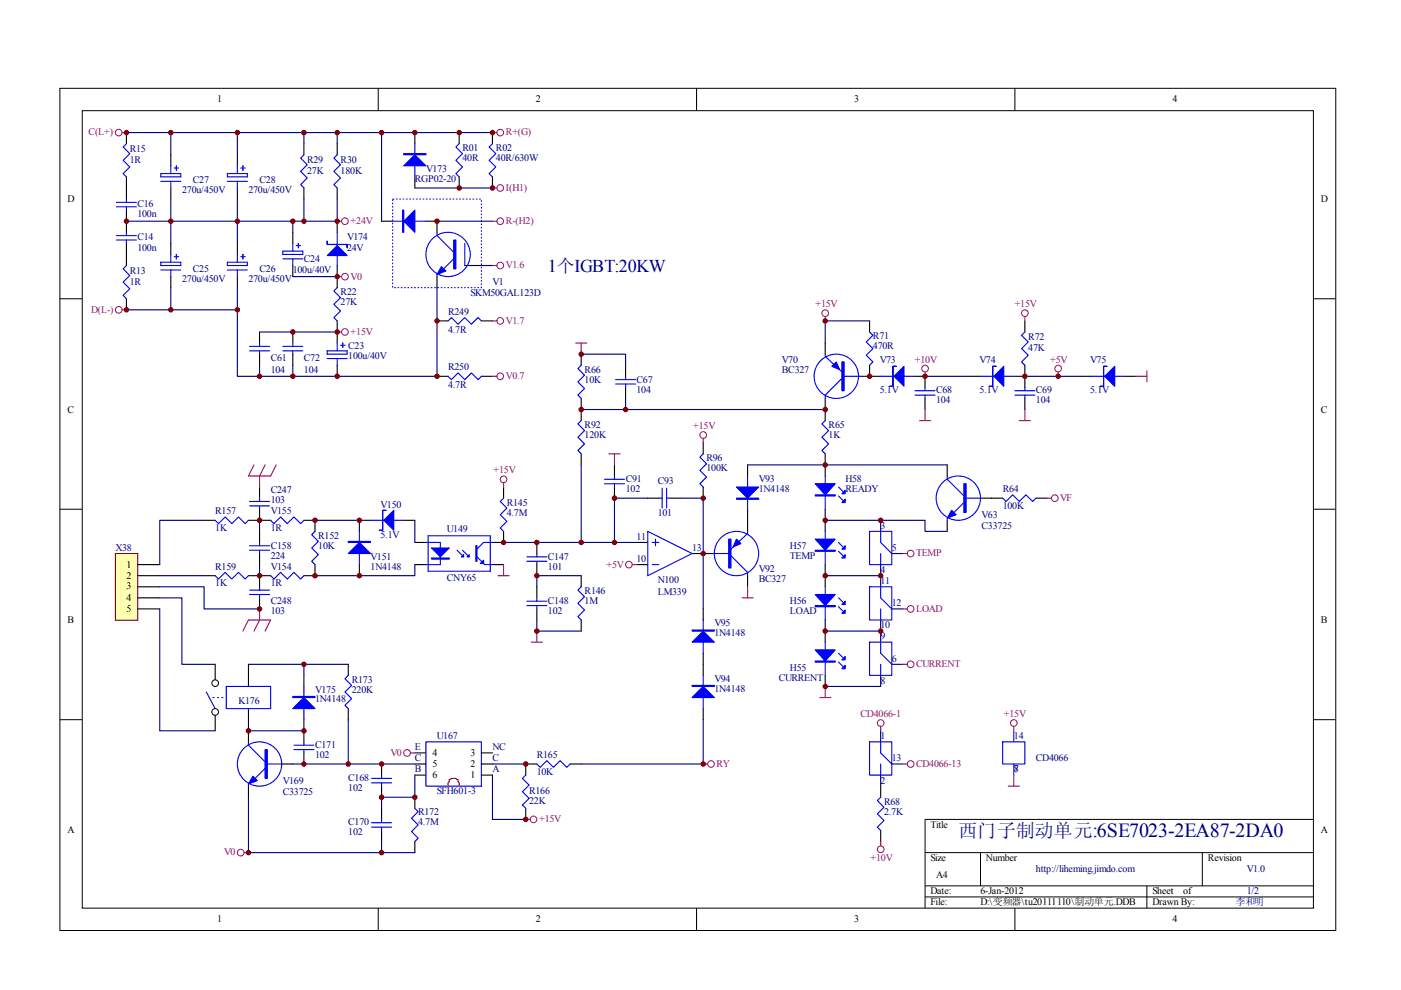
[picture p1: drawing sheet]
<svg xmlns="http://www.w3.org/2000/svg" width="297mm" height="210mm" viewBox="0 0 297 210" stroke-linecap="round" stroke-linejoin="round" font-family="sans-serif">
<g fill="none" stroke="#000" stroke-width=".21">
<path d="M12.7 18.7h270.5v178.6h-270.5zM80.2 18.7v4.7M147.7 18.7v4.7M215.2 18.7v4.7M17.4 23.5h261.1v169h-261.1zM12.7 63.3h4.7M278.4 63.3h4.7M12.7 108h4.7M278.4 108h4.7M12.7 152.6h4.7M278.4 152.6h4.7M278.4 173.7h-82.3v18.8"/>
<path d="M80.2 192.5v4.7M147.7 192.5v4.7M196.1 180.8h82.3M196.1 187.8h82.3M196.1 190.2h82.3M207.9 180.8v7M215.2 192.5v4.7M243.2 187.8v4.7M254.9 180.8v7"/>
</g>
<g fill="none" stroke="#a1006a" stroke-width=".21">
<circle cx="25.2" cy="28.1" r=".71"/>
<circle cx="106.1" cy="39.9" r=".71"/>
<circle cx="106.1" cy="28.1" r=".71"/>
<circle cx="73.1" cy="46.9" r=".7"/>
<circle cx="73.1" cy="58.6" r=".7"/>
<circle cx="106.1" cy="46.9" r=".71"/>
<circle cx="106.1" cy="56.3" r=".71"/>
<circle cx="25.2" cy="65.7" r=".71"/>
<circle cx="73.1" cy="70.4" r=".7"/>
<circle cx="106.1" cy="68" r=".71"/>
</g>
<path d="M25.9 28.1h.9M104.4 28.1h1M104.4 39.9h1M71.5 58.6h.9M71.5 46.9h.9M104.4 46.9h1M104.4 56.3h1M25.9 65.7h.9M71.5 70.4h.9M104.4 68h1" fill="none" stroke="#a1006a" stroke-width=".23"/>
<g fill="none" stroke="#000" stroke-width=".23">
<path d="M26.8 28.1v2.4M26.8 37.5v4.7M36.2 32.8v2.4M36.2 39.9v2.3M50.3 32.8v2.4M50.3 39.9v2.3M64.4 30.5v2.3M64.4 39.9v2.3M71.5 30.5v2.3M71.5 39.9v2.3M88 28.1v2.4M88 37.5v2.4"/>
<path d="M97.4 28.1v2.4M97.4 37.5v2.4M104.4 28.1v2.4M104.4 37.5v2.4M26.8 44.6v4.7M26.8 51.6v4.7M36.2 51.6v2.3M36.2 58.6v2.4M50.3 51.6v2.3M50.3 58.6v2.4M62.1 49.3v2.3M62.1 56.3v2.3"/>
<path d="M71.5 46.9v2.4M71.5 56.3v4.7M80.9 46.9h2.3M90.3 46.9h2.4v2.4M92.7 58.6v2.4M99.7 56.3h2.4M26.8 63.3v2.4M71.5 68v4.7M71.5 77.4v2.4M92.7 68h2.3M102.1 68h2.3"/>
</g>
<g fill="none" stroke="#00f" stroke-width=".23">
<path d="M26.8 30.5l-.7 .7 1.4 1.4-1.4 1.4 1.4 1.4-1.4 1.4 .7 .7M34.1 36.8h4.2v.7h-4.2zM34.1 38.4h4.2M36.2 35.2v1.6M36.2 38.4v1.5M36.9 35.6h1M37.4 35.2v.9M48.2 38.4h4.2M48.2 36.8h4.2v.7h-4.2zM50.3 35.2v1.6M50.3 38.4v1.5M51 35.6h1"/>
<path d="M51.5 35.2v.9M64.4 32.8l-.7 .7 1.4 1.4-1.4 1.4 1.4 1.4-1.4 1.5 .7 .7M71.5 32.8l-.7 .7 1.4 1.4-1.4 1.4 1.4 1.4-1.4 1.5 .7 .7M88 30.5v7M97.4 30.5l-.7 .7 1.4 1.4-1.4 1.4 1.4 1.4-1.4 1.4 .7 .7M104.4 30.5l-.7 .7 1.4 1.4-1.4 1.4 1.4 1.4-1.4 1.4 .7 .7M24.7 50h4.2M24.7 50.9h4.2M24.7 42.9h4.2M24.7 43.9h4.2M26.8 56.3l-.7 .7 1.4 1.4-1.4 1.4 1.4 1.4-1.4 1.4 .7 .7M26.8 42.2v.7"/>
<path d="M26.8 43.9v.7M26.8 49.3v.7M26.8 50.9v.7M34.1 55.6h4.2v.7h-4.2zM34.1 57.2h4.2M36.2 53.9v1.7M36.2 57.2v1.4M36.9 54.4h1M37.4 53.9v1M48.2 57.2h4.2M48.2 55.6h4.2v.7h-4.2zM50.3 53.9v1.7"/>
<path d="M50.3 57.2v1.4M51 54.4h1M51.5 53.9v1M60 53.2h4.2v.7h-4.2zM60 54.9h4.2M62.1 51.6v1.6M62.1 54.9v1.4M62.8 52.1h.9M63.3 51.6v.9M71.5 49.3v7M83.2 46.9h7.1M92.7 49.3v.7l3.5 3.5"/>
<path d="M92.7 58.2v.4M96.2 54.9l-2.1 2.1M98.5 51.6v4.7h1.2M69.4 74.4h4.2v.7h-4.2zM69.4 76h4.2M71.5 61l-.7 .7 1.4 1.4-1.4 1.4 1.4 1.4-1.4 1.4 .7 .7M71.5 72.7v1.7M71.5 76v1.4M72.2 73.2h.9M72.7 72.7v1M95 68l.7-.7 1.4 1.4 1.4-1.4 1.4 1.4 1.5-1.4 .7 .7"/>
<circle cx="95" cy="53.9" r="4.7"/>
</g>
<g fill="none" stroke="#000080" stroke-width=".23">
<path d="M26.8 28.1h44.7v2.4M36.2 28.1v4.7M50.3 28.1v4.7M64.4 28.1v2.4M71.5 28.1h32.9M80.9 28.1v18.8M88 39.9h16.4M36.2 42.2v9.4M50.3 42.2v9.4M62.1 46.9v2.4M62.1 58.6h9.4M64.4 42.2v4.7"/>
<path d="M71.5 42.2v4.7h-44.7M92.7 46.9h11.7M102.1 56.3h2.3M36.2 61v4.7M50.3 61v4.7h-23.5M92.7 61v18.8h-42.4v-14.1"/>
</g>
<g fill="#800000" stroke="#800000" stroke-width=".21">
<circle cx="64.4" cy="46.9" r=".47"/>
<circle cx="36.2" cy="46.9" r=".47"/>
<circle cx="50.3" cy="46.9" r=".47"/>
<circle cx="36.2" cy="65.7" r=".47"/>
<circle cx="36.2" cy="28.1" r=".47"/>
<circle cx="50.3" cy="28.1" r=".47"/>
<circle cx="64.4" cy="28.1" r=".47"/>
<circle cx="26.8" cy="46.9" r=".47"/>
<circle cx="62.1" cy="46.9" r=".47"/>
<circle cx="71.5" cy="58.6" r=".47"/>
<circle cx="50.3" cy="65.7" r=".47"/>
<circle cx="71.5" cy="28.1" r=".47"/>
<circle cx="97.4" cy="28.1" r=".47"/>
<circle cx="88" cy="28.1" r=".47"/>
<circle cx="97.4" cy="39.9" r=".47"/>
<circle cx="71.5" cy="46.9" r=".47"/>
<circle cx="80.9" cy="28.1" r=".47"/>
<circle cx="71.5" cy="79.8" r=".47"/>
<circle cx="92.7" cy="68" r=".47"/>
<circle cx="92.7" cy="46.9" r=".47"/>
</g>
<g fill="#00f" stroke="#00f" stroke-width=".23">
<path d="M69.4 54.2l2.1-2.1 2.1 2.1z"/>
<path d="M93.6 56.5l.9 1-1.8 .7z"/>
<path d="M85.6 46.9l2.4-2.3v4.7z"/>
<path d="M85.6 35.2l2.4-2.4 2.3 2.4z"/>
<path d="M69.4 51.1v.7h4.2v.7v-.7h-4.2z" fill-rule="evenodd"/>
<path d="M96.2 50.9h.5v6.1h-.5z" fill-rule="evenodd"/>
<path d="M85.4 44.6h.2v4.7h-.2z" fill-rule="evenodd"/>
<path d="M85.6 32.6h4.7v.2h-4.7z" fill-rule="evenodd"/>
</g>
<path d="M83.2 42.2h18.9v18.8h-18.9v-18.8" fill="none" stroke="#00f" stroke-width=".21" stroke-dasharray=".4 .4 .4 .4 .4 .4 .4 .4" stroke-linecap="butt"/>
<path d="M24.6 117.4h4.6v14.1h-4.6z" fill="#ffffb0"/>
<path d="M24.5 117.4h4.7v14.1h-4.7z" fill="none" stroke="#800000" stroke-width=".21"/>
<g fill="none" stroke="#000" stroke-width=".23">
<path d="M55 70.4v2.3M55 75.1v2.3M62.1 70.4v2.3M62.1 75.1v2.3M92.7 79.8h2.3M102.1 79.8h2.3M123.2 75.1v2.3M132.6 77.4v2.4M175 72.7v2.4M182 79.8h4.7M184.4 68v2.4M184.4 77.4v2.4"/>
<path d="M193.8 79.8h2.3v2.3M205.5 79.8h2.4M214.9 79.8h2.4M217.3 68v2.4M217.3 77.4v4.7M229 79.8h2.4M238.5 79.8h2.3M123.2 84.5v4.7M123.2 96.2v2.4M130.3 98.6v2.3M132.6 82.1v2.4M149.1 93.9v2.3"/>
<path d="M158.5 98.6v2.3M175 84.5v4.7M175 96.2v4.7M196.1 84.5v2.3M200.8 98.6v2.3M217.3 84.5v2.3M29.2 119.7h4.7M43.3 110.3h2.3M52.7 110.3h4.7M55 103.3v2.3M55 108v2.3M55 112.7v2.3"/>
<path d="M55 117.4v2.3M64.4 110.3h2.4v2.4M66.8 119.7v2.4h-2.4M76.2 119.7v2.4M78.5 110.3h-2.3v2.4M85.6 110.3h2.4M88 119.7h2.3M88 115h2.3M104.4 119.7h2.4M106.8 112.7v2.3h-2.4M106.8 103.3v2.3M113.8 115v2.4"/>
<path d="M113.8 119.7v2.4M130.3 103.3v2.3M135 119.7h2.3M135 115h2.3M137.3 105.6h2.4M142 105.6h2.4M146.7 117.4h4.7M149.1 103.3v2.3M158.5 108v4.7M175 108v4.7M175 119.7v4.7M200.8 110.3v2.4"/>
<path d="M207.9 105.6h4.7M219.6 105.6h2.4M29.2 122.1h4.7M29.2 124.4h4.7M29.2 126.8h4.7M29.2 129.1h4.7M43.3 122.1h2.3M52.7 122.1h4.7M55 122.1v2.3M55 126.8v2.3M113.8 124.4v2.4M113.8 129.1v2.4"/>
<path d="M123.2 122.1v2.3M123.2 131.5v2.3M149.1 129.1v2.4M149.1 138.5v4.7M158.5 122.1v2.3M175 131.5v4.7M45.6 140.9v3.2M45.6 151.7v3.2M52.7 140.9v4.6M52.7 150.2v7.1M64.4 143.2v2.3M64.4 152.6v4.7"/>
<path d="M64.4 159.6v2.4M73.8 140.9v2.3M73.8 150.2v2.4M88 159.6h2.3M102.1 159.6h2.3M149.1 150.2v2.4M175 143.2v2.3M52.7 166.7v2.3M59.7 162h2.4M80.9 162v2.3M80.9 166.7v2.3M80.9 171.4v2.3"/>
<path d="M80.9 176.1v2.3M88 164.3h2.3M88 162h2.3M88 169v2.4M88 178.4v2.4M102.1 164.3h2.3M102.1 162h2.3M111.5 171.4v2.3M113.8 162h-2.3v2.3M120.9 162h2.3M186.7 166.7v2.3M186.7 176.1v2.3"/>
</g>
<g fill="none" stroke="#00f" stroke-width=".23">
<path d="M52.9 73.4h4.2M52.9 74.4h4.2M55 72.7v.7M55 74.4v.7M60 73.4h4.2M60 74.4h4.2M62.1 72.7v.7M62.1 74.4v.7M95 79.8l.7 .7 1.4-1.4 1.4 1.4 1.4-1.4 1.5 1.4 .7-.7M123.2 77.4l-.7 .7 1.4 1.4-1.4 1.5 1.4 1.4-1.4 1.4 .7 .7M132.6 79.8v.7M175 75.1v.5l3.5 3.2"/>
<path d="M179 79.8h3.3M184.4 70.4l.7 .7-1.4 1.4 1.4 1.4-1.4 1.4 1.4 1.4-.7 .7M186.7 79.8h7.1M207.9 79.8h7M217.3 70.4l-.7 .7 1.4 1.4-1.4 1.4 1.4 1.4-1.4 1.4 .7 .7M231.4 79.8h7.1M123.2 89.2l-.7 .7 1.4 1.4-1.4 1.4 1.4 1.4-1.4 1.4 .7 .7M130.5 80.5h4.2M130.5 81.4h4.2M132.6 81.4v.7M149.1 96.2l-.7 .7 1.4 1.4-1.4 1.4 1.4 1.5-1.4 1.4 .7 .7M175 89.2l-.7 .7 1.4 1.4-1.4 1.4 1.4 1.4-1.4 1.4 .7 .7"/>
<path d="M178.5 80.3l-3.5 3.5v.7M194 82.8h4.2M194 83.8h4.2M196.1 82.1v.7M196.1 83.8v.7M215.2 82.8h4.2M215.2 83.8h4.2M217.3 82.1v.7M217.3 83.8v.7M45.6 110.3l.7 .7 1.4-1.4 1.4 1.4 1.5-1.4 1.4 1.4 .7-.7M52.9 115.7h4.2M52.9 116.7h4.2"/>
<path d="M52.9 106.3h4.2M52.9 107.3h4.2M55 105.6v.7M55 107.3v.7M55 115v.7M55 116.7v.7M57.4 110.3l.7 .7 1.4-1.4 1.4 1.4 1.4-1.4 1.4 1.4 .7-.7M66.8 112.7l-.7 .7 1.4 1.4-1.4 1.4 1.4 1.4-1.4 1.4 .7 .7M76.2 112.7v7M78.5 110.3h7.1M90.3 115h3.1v4.7h-3.1M90.8 113.6h13.1v7.5h-13.1z"/>
<path d="M96.9 116.7l1.4 1.4M98.1 116.7l1.4 1.4M101.1 118.1l1.7 1.6h1.6M104.4 115h-1.9l-1.4 1.4M106.8 105.6l-.7 .7 1.4 1.4-1.4 1.4 1.4 1.5-1.4 1.4 .7 .7M111.7 118.1h4.2M111.7 119h4.2M113.8 117.4v.7M113.8 119v.7M128.2 101.6h4.2M128.2 102.6h4.2M130.3 100.9v.7"/>
<path d="M130.3 102.6v.7M137.3 112.7l9.4 4.7-9.4 4.7zM138.3 119.7h1.4M138.3 115h1.4M139 114.3v1.4M139.7 105.6h.7M140.4 103.5v4.2M141.3 105.6h.7M141.3 103.5v4.2M151.2 117.4h3.3M155 117.8l3.5 3.6v.7M158.5 112.7v.4l-3.5 3.3"/>
<path d="M158.5 100.9v7.1M175 100.9v7.1M175 112.7v7M177.8 105.1l.9 1M177.8 103.3l.9 .9M177.8 116.9l.9 .9M177.8 115l.9 1M184.4 112.7h4.7v7h-4.7zM186.7 112.7v2.3l2.4 2.4M186.7 117.4v2.3M200.8 100.9v.7l3.6 3.5M200.8 109.8v.5"/>
<path d="M204.4 105.6h3.5M204.4 106.6l-2.2 2.1M212.6 105.6l.7 .7 1.4-1.4 1.4 1.4 1.4-1.4 1.4 1.4 .7-.7M45.6 122.1l.7 .7 1.4-1.4 1.4 1.4 1.5-1.4 1.4 1.4 .7-.7M52.9 125.1h4.2M52.9 126.1h4.2M55 124.4v.7M55 126.1v.7M57.4 122.1l.7 .7 1.4-1.4 1.4 1.4 1.4-1.4 1.4 1.4 .7-.7M111.7 127.5h4.2M111.7 128.4h4.2M113.8 126.8v.7"/>
<path d="M113.8 128.4v.7M123.2 124.4l-.7 .7 1.4 1.4-1.4 1.4 1.4 1.4-1.4 1.5 .7 .7M149.1 131.5v7M175 124.4v7.1M175 136.2v7M177.8 128.6l.9 1M177.8 126.8l.9 .9M177.8 138.5l.9 .9M184.4 124.4h4.7v7.1h-4.7zM184.4 136.2h4.7v7h-4.7zM186.7 124.4v2.4l2.4 2.3M186.7 129.1v2.4"/>
<path d="M186.7 136.2v2.3l2.4 2.4M43.7 146.7l1.9 3.5M45.2 147.9h.2M46.1 147.9h.2M47 147.9h.3M48 145.5h9.4v4.7h-9.4zM52.7 157.3v.7l3.5 3.5M62.3 158h4.3M62.3 158.9h4.3M64.4 145.5v7.1M64.4 157.3v.7M64.4 158.9v.7"/>
<path d="M73.8 143.2l-.7 .7 1.4 1.4-1.4 1.4 1.4 1.4-1.4 1.4 .7 .7M90.3 157.3h11.8v9.4h-11.8zM149.1 143.2v7M177.8 140.4l.9 .9M184.4 157.3h4.7v7h-4.7zM186.7 140.9v2.3M186.7 157.3v2.3l2.4 2.4M212.6 157.3h4.7v4.7h-4.7zM214.9 154.9v2.4M52.7 166.2v.5M56.2 162.9l-2.1 2.1M56.2 162h3.5"/>
<path d="M78.8 174.4h4.2M78.8 175.4h4.2M78.8 165h4.2M78.8 166h4.2M80.9 164.3v.7M80.9 166v.7M80.9 173.7v.7M80.9 175.4v.7M88 171.4l.7 .7-1.5 1.4 1.5 1.4-1.5 1.4 1.5 1.4-.7 .7M111.5 164.3l-.7 .7 1.4 1.5-1.4 1.4 1.4 1.4-1.4 1.4 .7 .7M113.8 162l.7 .7 1.4-1.4 1.4 1.4 1.5-1.4 1.4 1.4 .7-.7M186.7 169l-.7 .7 1.4 1.4-1.4 1.5 1.4 1.4-1.4 1.4 .7 .7"/>
<path d="M186.7 162v2.3M214.9 162v2.3"/>
<circle cx="177.3" cy="79.8" r="4.7"/>
<circle cx="156.2" cy="117.4" r="4.7"/>
<circle cx="203.2" cy="105.6" r="4.7"/>
<circle cx="55" cy="162" r="4.7"/>
</g>
<g fill="#00f" stroke="#00f" stroke-width=".23">
<path d="M91.5 116.2h3.7l-1.8 1.9z"/>
<path d="M99 118.1l.5-.5v.5z"/>
<path d="M97.8 118.1l.5-.5v.5z"/>
<path d="M102.5 118.8v.7h-.7z"/>
<path d="M81.4 110.3l2.1-2.1v4.2z"/>
<path d="M73.8 117.4l2.4-2.4 2.3 2.4z"/>
<path d="M53.6 164.6l1 .9-1.9 .7z"/>
<path d="M62.1 150.2l2.3-2.3 2.4 2.3z"/>
<path d="M156.2 114.3l.9 1-1.7 .7z"/>
<path d="M146.7 136.2l2.4-2.4 2.3 2.4z"/>
<path d="M146.7 147.9l2.4-2.4 2.3 2.4z"/>
<path d="M156.2 103.3h4.7l-2.4 2.3z"/>
<path d="M172.8 102.6h4.3l-2.1 2.3z"/>
<path d="M178.5 106.6l.7-.7v.7z"/>
<path d="M178.5 104.7l.7-.7v.7z"/>
<path d="M172.8 114.3h4.3l-2.1 2.4z"/>
<path d="M178.5 118.3l.7-.7v.7z"/>
<path d="M179.2 115.7v.7h-.7z"/>
<path d="M172.8 126.1h4.3l-2.1 2.3z"/>
<path d="M178.5 130l.7-.7v.7z"/>
<path d="M178.5 128.2l.7-.7v.7z"/>
<path d="M172.8 137.8h4.3l-2.1 2.3z"/>
<path d="M178.5 141.8l.7-.7v.7z"/>
<path d="M178.5 139.9l.7-.7v.7z"/>
<path d="M176.4 77.7l.9-1 .7 1.7z"/>
<path d="M189.5 79.8l2.2-2.1v4.2z"/>
<path d="M210.7 79.8l2.1-2.1v4.2z"/>
<path d="M234.2 79.8l2.1-2.1v4.2z"/>
<path d="M201.8 108.2l.9 .9-1.9 .7z"/>
<path d="M91.5 118.3h3.7v.2h-3.7z" fill-rule="evenodd"/>
<path d="M100.9 115.7h.2v3.3h-.2z" fill-rule="evenodd"/>
<path d="M81.1 108.2h.7h-.7v4.2h-.7h.7z" fill-rule="evenodd"/>
<path d="M73.8 114.8h4.7v.2h-4.7z" fill-rule="evenodd"/>
<path d="M56.2 158.9h.5v6.1h-.5z" fill-rule="evenodd"/>
<path d="M62.1 147.7h4.7v.2h-4.7z" fill-rule="evenodd"/>
<path d="M154.5 114.3h.5v6.1h-.5z" fill-rule="evenodd"/>
<path d="M146.7 133.6h4.7v.2h-4.7z" fill-rule="evenodd"/>
<path d="M146.7 145.3h4.7v.2h-4.7z" fill-rule="evenodd"/>
<path d="M156.2 105.6h4.7v.3h-4.7z" fill-rule="evenodd"/>
<path d="M172.8 104.9h4.3v.2h-4.3z" fill-rule="evenodd"/>
<path d="M172.8 116.7h4.3v.2h-4.3z" fill-rule="evenodd"/>
<path d="M172.8 128.4h4.3v.2h-4.3z" fill-rule="evenodd"/>
<path d="M172.8 140.1h4.3v.3h-4.3z" fill-rule="evenodd"/>
<path d="M178.5 76.7h.5v6.1h-.5z" fill-rule="evenodd"/>
<path d="M189.3 77.7h.7h-.7v4.2h-.7h.7z" fill-rule="evenodd"/>
<path d="M210.5 77.7h.7h-.7v4.2h-.7h.7z" fill-rule="evenodd"/>
<path d="M234 77.7h.7h-.7v4.2h-.7h.7z" fill-rule="evenodd"/>
<path d="M204.4 102.6h.4v6.1h-.4z" fill-rule="evenodd"/>
</g>
<g fill="none" stroke="#000080" stroke-width=".23">
<path d="M55 77.4v2.4M55 70.4h16.5M62.1 77.4v2.4M123.2 75.1h9.4v2.3M184.4 68h-9.4v4.7M196.1 79.8h9.4M217.3 79.8h11.7M123.2 86.8h51.8M123.2 98.6v16.4M132.6 84.5v2.3M158.5 98.6h42.3M43.3 110.3h-9.4v9.4"/>
<path d="M55 110.3v2.4M55 119.7v2.4M66.8 110.3h9.4M88 119.7v2.4h-21.2M88 110.3v4.7M106.8 115h23.5M137.3 105.6h-7v9.4h4.7M144.4 105.6h4.7v23.5M175 110.3h11.7M186.7 110.3h9.4v2.4h4.7M186.7 110.3v2.4M186.7 119.7v4.7"/>
<path d="M189.1 117.4h2.3M33.9 124.4h9.4v4.7h11.7M33.9 126.8h4.7v14.1h7M33.9 129.1v25.8h11.7M33.9 122.1h9.4M113.8 131.5v2.3h9.4M123.2 122.1h-9.4v2.3M175 122.1h11.7M175 133.8h11.7M186.7 131.5v4.7M189.1 129.1h2.3M52.7 140.9h11.7v2.3"/>
<path d="M52.7 154.9h11.7M64.4 140.9h9.4M73.8 152.6v9.4M149.1 152.6v9.4h-25.9M186.7 143.2v2.3h-11.7M186.7 154.9v2.4M189.1 140.9h2.3M52.7 169v11.8h35.3M62.1 162h25.9M80.9 178.4v2.4M88 164.3v4.7h-7.1v2.4M104.4 164.3v9.4h7.1"/>
<path d="M104.4 162h7.1M186.7 164.3v2.4M189.1 162h2.3"/>
</g>
<g fill="none" stroke="#a1006a" stroke-width=".23">
<path d="M104.4 79.8h1M122.1 72.7h2.3M123.2 72.7v2.4M175 67.1v.9M196.1 78.8v1M217.3 67.1v.9M224.3 78.8v1M240.8 79.8h2.4M243.2 78.6v2.4M53.9 98.6l-1.2 2.3h4.7l1.2-2.3M56.2 98.6l-1.2 2.3v2.4M129.1 96.2h2.4"/>
<path d="M130.3 96.2v2.4M149.1 92.9v1M195 89.2h2.3M196.1 86.8v2.4M216.1 89.2h2.4M217.3 86.8v2.4M106.8 102.3v1M106.8 119.7v2.4M134 119.7h1M191.4 117.4h1M222 105.6h.9M51.5 133.8l1.2-2.3h4.7l-1.2 2.3"/>
<path d="M55 129.1v2.4l-1.1 2.3M105.6 122.1h2.3M112.6 136.2h2.4M113.8 133.8v2.4M157.3 126.8h2.4M158.5 124.4v2.4M191.4 129.1h1M87 159.6h1M173.8 147.9h2.3M175 145.5v2.4M186.7 154v.9M191.4 140.9h1"/>
<path d="M214.9 154v.9M111.5 173.7h.9M149.1 162h.9M186.7 178.4v1M191.4 162h1M213.8 166.7h2.3M214.9 164.3v2.4M51.7 180.8h1"/>
</g>
<g fill="none" stroke="#a1006a" stroke-width=".21">
<circle cx="106.1" cy="79.8" r=".71"/>
<circle cx="175" cy="66.4" r=".71"/>
<circle cx="196.1" cy="78.1" r=".71"/>
<circle cx="217.3" cy="66.4" r=".7"/>
<circle cx="224.3" cy="78.1" r=".71"/>
<circle cx="149.1" cy="92.2" r=".71"/>
<circle cx="106.8" cy="101.6" r=".71"/>
<circle cx="133.3" cy="119.7" r=".7"/>
<circle cx="193.1" cy="117.4" r=".71"/>
<circle cx="223.6" cy="105.6" r=".7"/>
<circle cx="193.1" cy="129.1" r=".71"/>
<circle cx="86.3" cy="159.6" r=".71"/>
<circle cx="186.7" cy="153.3" r=".71"/>
<circle cx="193.1" cy="140.8" r=".71"/>
<circle cx="214.9" cy="153.3" r=".71"/>
<circle cx="113.1" cy="173.7" r=".71"/>
<circle cx="150.7" cy="162" r=".71"/>
<circle cx="193.1" cy="162" r=".71"/>
<circle cx="51" cy="180.8" r=".71"/>
<circle cx="186.7" cy="180.1" r=".71"/>
</g>
<path d="M95 166.7v-.7l.2-.3v-.4a1.97 1.97 0 0 1 1.9 0v.4l.3 .3v.7" fill="none" stroke="#f00" stroke-width=".23"/>
<g fill="none" stroke="#000" stroke-width=".21">
<circle cx="45.6" cy="150.9" r=".71"/>
<circle cx="45.6" cy="144.8" r=".71"/>
</g>
<g fill="#800000" stroke="#800000" stroke-width=".21">
<circle cx="71.5" cy="70.4" r=".47"/>
<circle cx="62.1" cy="70.4" r=".47"/>
<circle cx="55" cy="79.8" r=".47"/>
<circle cx="62.1" cy="79.8" r=".47"/>
<circle cx="92.7" cy="79.8" r=".47"/>
<circle cx="106.8" cy="115" r=".47"/>
<circle cx="76.2" cy="110.3" r=".47"/>
<circle cx="76.2" cy="122.1" r=".47"/>
<circle cx="66.8" cy="122.1" r=".47"/>
<circle cx="66.8" cy="110.3" r=".47"/>
<circle cx="55" cy="110.3" r=".47"/>
<circle cx="55" cy="122.1" r=".47"/>
<circle cx="55" cy="129.1" r=".47"/>
<circle cx="113.8" cy="122.1" r=".47"/>
<circle cx="113.8" cy="115" r=".47"/>
<circle cx="113.8" cy="133.8" r=".47"/>
<circle cx="52.7" cy="154.9" r=".47"/>
<circle cx="88" cy="169" r=".47"/>
<circle cx="111.5" cy="162" r=".47"/>
<circle cx="111.5" cy="173.7" r=".47"/>
<circle cx="64.4" cy="154.9" r=".47"/>
<circle cx="64.4" cy="140.8" r=".47"/>
<circle cx="64.4" cy="162" r=".47"/>
<circle cx="73.8" cy="162" r=".47"/>
<circle cx="80.9" cy="169" r=".47"/>
<circle cx="80.9" cy="162" r=".47"/>
<circle cx="52.7" cy="180.8" r=".47"/>
<circle cx="80.9" cy="180.8" r=".47"/>
<circle cx="149.1" cy="117.4" r=".47"/>
<circle cx="130.3" cy="105.6" r=".47"/>
<circle cx="130.3" cy="115" r=".47"/>
<circle cx="149.1" cy="105.6" r=".47"/>
<circle cx="123.2" cy="115" r=".47"/>
<circle cx="149.1" cy="162" r=".47"/>
<circle cx="175" cy="98.6" r=".47"/>
<circle cx="175" cy="110.3" r=".47"/>
<circle cx="175" cy="122.1" r=".47"/>
<circle cx="175" cy="133.8" r=".47"/>
<circle cx="175" cy="145.5" r=".47"/>
<circle cx="186.7" cy="122.1" r=".47"/>
<circle cx="186.7" cy="133.8" r=".47"/>
<circle cx="175" cy="86.8" r=".47"/>
<circle cx="184.4" cy="79.8" r=".47"/>
<circle cx="175" cy="68" r=".47"/>
<circle cx="217.3" cy="79.8" r=".47"/>
<circle cx="196.1" cy="79.8" r=".47"/>
<circle cx="224.3" cy="79.8" r=".47"/>
<circle cx="123.2" cy="86.8" r=".47"/>
<circle cx="123.2" cy="75.1" r=".47"/>
<circle cx="132.6" cy="86.8" r=".47"/>
<circle cx="104.4" cy="28.1" r=".47"/>
<circle cx="104.4" cy="39.9" r=".47"/>
<circle cx="26.8" cy="28.1" r=".47"/>
<circle cx="26.8" cy="65.7" r=".47"/>
<circle cx="186.7" cy="110.3" r=".47"/>
</g>
<text font-size="4" fill="#000080" x="203.2" y="177.4">西门子制动单元:6SE7023-2EA87-2DA0</text>
<text font-size="3.8" fill="#000080" x="116.2" y="57.8">1个IGBT:20KW</text>
<g font-size="2.1">
<text x="46.1" y="21.7">1</text>
<text x="113.6" y="21.7">2</text>
<text x="181.1" y="21.7">3</text>
<text x="248.6" y="21.7">4</text>
<text x="14.3" y="42.8">D</text>
<text x="280.1" y="42.8">D</text>
<text x="14.3" y="87.5">C</text>
<text x="280.1" y="87.5">C</text>
<text x="26.8" y="120.3">1</text>
<text x="26.8" y="122.7">2</text>
<text x="26.8" y="125">3</text>
<text x="26.8" y="127.4">4</text>
<text x="26.8" y="129.7">5</text>
<text x="14.3" y="132.1">B</text>
<text x="280.1" y="132.1">B</text>
<text x="91.7" y="160.3">4</text>
<text x="99.7" y="160.3">3</text>
<text x="91.7" y="162.6">5</text>
<text x="91.7" y="164.9">6</text>
<text x="99.7" y="164.9">1</text>
<text x="99.7" y="162.6">2</text>
<text x="14.3" y="176.7">A</text>
<text x="197.3" y="175.5">Title</text>
<text x="280.1" y="176.7">A</text>
<text x="197.3" y="182.6">Size</text>
<text x="209" y="182.6">Number</text>
<text x="256.1" y="182.6">Revision</text>
<text x="197.3" y="189.6">Date:</text>
<text x="197.3" y="192">File:</text>
<text x="198.5" y="186.1">A4</text>
<text x="207.9" y="189.6">6-Jan-2012</text>
<text x="207.9" y="192">D:\变频器\tu20111110\制动单元.DDB</text>
<text x="244.3" y="189.6">Sheet</text>
<text x="244.3" y="192">Drawn By:</text>
<text x="250.9" y="189.6">of</text>
<text x="46.1" y="195.5">1</text>
<text x="113.6" y="195.5">2</text>
<text x="181.1" y="195.5">3</text>
<text x="248.6" y="195.5">4</text>
</g>
<g font-size="2.1" fill="#a1006a">
<text x="18.8" y="28.7">C(L+)</text>
<text x="107.3" y="28.7">R+(G)</text>
<text x="107.3" y="40.5">I(H1)</text>
<text x="74.3" y="47.5">+24V</text>
<text x="107.3" y="47.5">R-(H2)</text>
<text x="74.3" y="59.3">V0</text>
<text x="107.3" y="56.9">V1.6</text>
<text x="172.9" y="65.1">+15V</text>
<text x="215.1" y="65.1">+15V</text>
<text x="19.3" y="66.3">D(L-)</text>
<text x="74.3" y="71">+15V</text>
<text x="107.3" y="68.7">V1.7</text>
<text x="194" y="76.9">+10V</text>
<text x="222.7" y="76.9">+5V</text>
<text x="107.3" y="80.4">V0.7</text>
<text x="147" y="90.9">+15V</text>
<text x="104.6" y="100.3">+15V</text>
<text x="224.8" y="106.2">VF</text>
<text x="194.2" y="118">TEMP</text>
<text x="128.6" y="120.3">+5V</text>
<text x="194.2" y="129.7">LOAD</text>
<text x="194.2" y="141.5">CURRENT</text>
<text x="182.5" y="152">CD4066-1</text>
<text x="212.9" y="152">+15V</text>
<text x="82.8" y="160.3">V0</text>
<text x="151.9" y="162.6">RY</text>
<text x="194.2" y="162.6">CD4066-13</text>
<text x="114.3" y="174.3">+15V</text>
<text x="47.5" y="181.4">V0</text>
<text x="184.6" y="182.6">+10V</text>
</g>
<g font-size="2.1" fill="#000080">
<text x="27.5" y="32.3">R15</text>
<text x="27.5" y="34.6">1R</text>
<text x="65.1" y="34.6">R29</text>
<text x="72.2" y="34.6">R30</text>
<text x="98" y="32">R01</text>
<text x="98" y="34.1">40R</text>
<text x="105.2" y="32">R02</text>
<text x="105.2" y="34.1">40R/630W</text>
<text x="38.6" y="40.9">270u/450V</text>
<text x="40.9" y="38.8">C27</text>
<text x="52.7" y="40.9">270u/450V</text>
<text x="55" y="38.8">C28</text>
<text x="65.1" y="36.9">27K</text>
<text x="72.2" y="36.9">180K</text>
<text x="88" y="38.6">RGP02-20</text>
<text x="90.3" y="36.5">V173</text>
<text x="29.1" y="43.8">C16</text>
<text x="29.1" y="46.1">100n</text>
<text x="29.1" y="50.8">C14</text>
<text x="29.1" y="53.2">100n</text>
<text x="73.6" y="50.8">V174</text>
<text x="73.6" y="53.2">24V</text>
<text x="27.5" y="58.1">R13</text>
<text x="38.6" y="59.7">270u/450V</text>
<text x="40.9" y="57.6">C25</text>
<text x="52.7" y="59.7">270u/450V</text>
<text x="55" y="57.6">C26</text>
<text x="62.1" y="57.8">100u/40V</text>
<text x="64.4" y="55.5">C24</text>
<text x="27.5" y="60.5">1R</text>
<text x="72.2" y="62.5">R22</text>
<text x="72.2" y="64.6">27K</text>
<text x="99.7" y="62.8">SKM50GAL123D</text>
<text x="104.4" y="60.5">V1</text>
<text x="95" y="66.7">R249</text>
<text x="95" y="70.5">4.7R</text>
<text x="185.1" y="71.9">R71</text>
<text x="57.4" y="76.6">C61</text>
<text x="64.4" y="76.6">C72</text>
<text x="73.8" y="74">C23</text>
<text x="73.8" y="76.1">100u/40V</text>
<text x="165.8" y="76.9">V70</text>
<text x="185.1" y="74">470R</text>
<text x="186.5" y="77.1">V73</text>
<text x="207.7" y="77.1">V74</text>
<text x="218" y="72.2">R72</text>
<text x="218" y="74.5">47K</text>
<text x="231.1" y="77.1">V75</text>
<text x="57.4" y="79">104</text>
<text x="64.4" y="79">104</text>
<text x="95" y="78.5">R250</text>
<text x="95" y="82.3">4.7R</text>
<text x="124" y="79">R66</text>
<text x="124" y="81.1">10K</text>
<text x="135" y="81.1">C67</text>
<text x="135" y="83.2">104</text>
<text x="165.8" y="79">BC327</text>
<text x="186.5" y="83.4">5.1V</text>
<text x="198.5" y="83.4">C68</text>
<text x="207.7" y="83.4">5.1V</text>
<text x="219.6" y="83.4">C69</text>
<text x="231.1" y="83.4">5.1V</text>
<text x="198.5" y="85.5">104</text>
<text x="219.6" y="85.5">104</text>
<text x="124" y="90.7">R92</text>
<text x="124" y="92.8">120K</text>
<text x="175.7" y="90.7">R65</text>
<text x="175.7" y="92.8">1K</text>
<text x="149.8" y="97.8">R96</text>
<text x="149.8" y="99.9">100K</text>
<text x="57.4" y="104.6">C247</text>
<text x="57.4" y="106.7">103</text>
<text x="80.7" y="107.6">V150</text>
<text x="107.4" y="107.2">R145</text>
<text x="132.7" y="102.2">C91</text>
<text x="132.7" y="104.3">102</text>
<text x="139.4" y="102.7">C93</text>
<text x="160.9" y="102.2">V93</text>
<text x="160.9" y="104.3">1N4148</text>
<text x="179.2" y="102.2">H58</text>
<text x="179.2" y="104.3">READY</text>
<text x="212.6" y="104.3">R64</text>
<text x="212.6" y="107.9">100K</text>
<text x="45.6" y="109.1">R157</text>
<text x="45.6" y="112.5">1K</text>
<text x="57.4" y="109.1">V155</text>
<text x="57.4" y="112.5">1R</text>
<text x="80.7" y="114">5.1V</text>
<text x="94.7" y="112.8">U149</text>
<text x="107.4" y="109.3">4.7M</text>
<text x="139.4" y="109.5">101</text>
<text x="186.7" y="112.1">3</text>
<text x="208.1" y="109.7">V63</text>
<text x="208.1" y="112.1">C33725</text>
<text x="24.5" y="116.8">X38</text>
<text x="57.4" y="116.3">C158</text>
<text x="57.4" y="118.5">224</text>
<text x="67.5" y="114.2">R152</text>
<text x="67.5" y="116.3">10K</text>
<text x="78.6" y="118.6">V151</text>
<text x="116.2" y="118.6">C147</text>
<text x="135" y="119.1">10</text>
<text x="135" y="114.5">11</text>
<text x="146.7" y="116.8">13</text>
<text x="167.5" y="116.3">H57</text>
<text x="167.5" y="118.5">TEMP</text>
<text x="189.1" y="116.8">5</text>
<text x="45.6" y="120.7">R159</text>
<text x="45.6" y="124.3">1K</text>
<text x="57.4" y="120.7">V154</text>
<text x="57.4" y="124.3">1R</text>
<text x="78.6" y="120.7">1N4148</text>
<text x="94.7" y="123.1">CNY65</text>
<text x="116.2" y="120.7">101</text>
<text x="124" y="125.9">R146</text>
<text x="139.4" y="123.6">N100</text>
<text x="160.9" y="121.3">V92</text>
<text x="160.9" y="123.4">BC327</text>
<text x="186.7" y="121.5">4</text>
<text x="186.7" y="123.9">11</text>
<text x="57.4" y="128">C248</text>
<text x="57.4" y="130.1">103</text>
<text x="116.2" y="128">C148</text>
<text x="116.2" y="130.1">102</text>
<text x="124" y="128">1M</text>
<text x="139.4" y="126.2">LM339</text>
<text x="167.5" y="128">H56</text>
<text x="167.5" y="130.1">LOAD</text>
<text x="189.1" y="128.5">12</text>
<text x="151.5" y="132.8">V95</text>
<text x="151.5" y="134.9">1N4148</text>
<text x="186.7" y="133.2">10</text>
<text x="186.7" y="135.6">9</text>
<text x="167.5" y="142.2">H55</text>
<text x="189.1" y="140.3">6</text>
<text x="50.5" y="149.2">K176</text>
<text x="66.8" y="146.8">V175</text>
<text x="66.8" y="148.9">1N4148</text>
<text x="74.6" y="144.7">R173</text>
<text x="74.6" y="146.8">220K</text>
<text x="151.5" y="144.5">V94</text>
<text x="151.5" y="146.7">1N4148</text>
<text x="165.1" y="144.3">CURRENT</text>
<text x="186.7" y="145">8</text>
<text x="66.8" y="158.6">C171</text>
<text x="66.8" y="160.7">102</text>
<text x="88" y="161.4">C</text>
<text x="88" y="159.1">E</text>
<text x="92.6" y="156.7">U167</text>
<text x="104.4" y="161.4">C</text>
<text x="104.4" y="159.1">NC</text>
<text x="113.8" y="160.7">R165</text>
<text x="186.7" y="156.7">1</text>
<text x="189.1" y="161.4">13</text>
<text x="215" y="156.7">14</text>
<text x="219.6" y="161.4">CD4066</text>
<text x="59.9" y="166.1">V169</text>
<text x="73.8" y="165.6">C168</text>
<text x="73.8" y="167.7">102</text>
<text x="88" y="163.8">B</text>
<text x="104.4" y="163.8">A</text>
<text x="113.8" y="164.3">10K</text>
<text x="186.7" y="166.1">2</text>
<text x="215" y="163.8">7</text>
<text x="215" y="163.8">8</text>
<text x="59.9" y="168.5">C33725</text>
<text x="88.6" y="172.9">R172</text>
<text x="92.6" y="168.2">SFH601-3</text>
<text x="112.2" y="168.2">R166</text>
<text x="112.2" y="170.4">22K</text>
<text x="187.5" y="170.6">R68</text>
<text x="187.5" y="172.7">2.7K</text>
<text x="73.8" y="175">C170</text>
<text x="73.8" y="177.1">102</text>
<text x="88.6" y="175">4.7M</text>
<text x="219.6" y="184.9">http://liheming.jimdo.com</text>
<text x="264.3" y="184.9">V1.0</text>
<text x="262" y="192">李和明</text>
<text x="264.3" y="189.6">1/2</text>
</g>
</svg>
